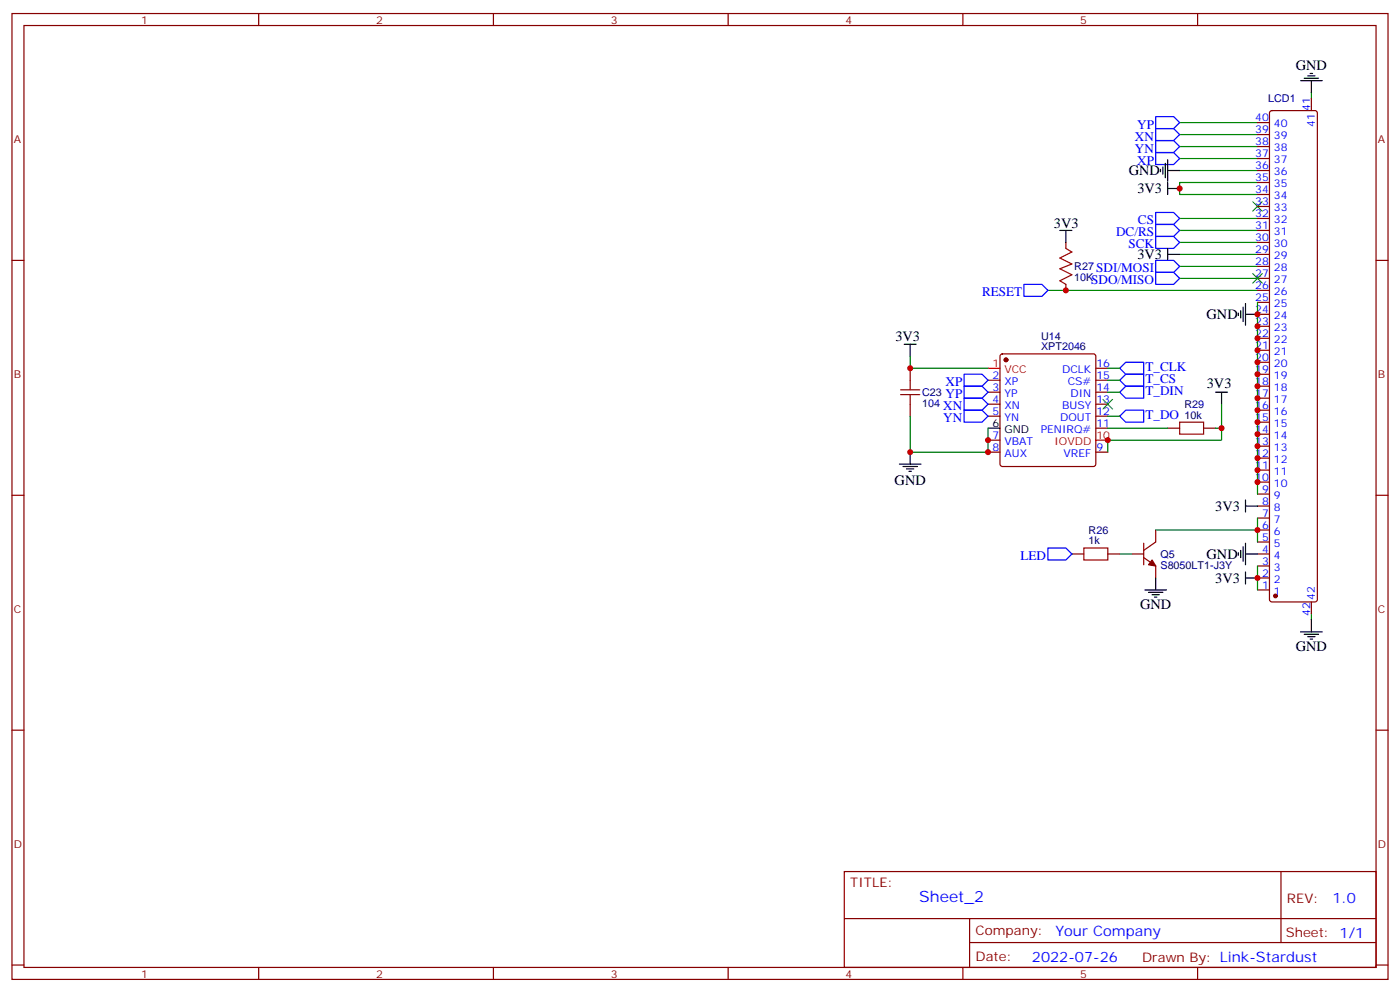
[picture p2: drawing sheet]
<svg xmlns="http://www.w3.org/2000/svg" width="412mm" height="292mm" viewBox="0 0 412 292" stroke-linecap="round" stroke-linejoin="round" font-family="sans-serif">
<g fill="none" stroke="#870000" stroke-width=".35">
<path d="M3.5 4h405.4v284.3h-405.4zM7.1 7.5h398.2v277.3h-398.2zM76.2 4v3.5M145.3 4v3.5M214.5 4v3.5M283.6 4v3.5M352.8 4v3.5M370.4 39.6h3.5M370.4 36.1h3.5M374.2 32.8l.4-.2h12.7l.5 .2 .3 .5v143.2l-.3 .5-.5 .2h-12.7l-.4-.2-.3-.5v-143.2zM386.3 29v3.6M370.4 57.3h3.5"/>
<path d="M370.4 53.7h3.5M370.4 50.2h3.5M370.4 46.7h3.5M370.4 43.1h3.5M3.5 76.7h3.6M314 71.4v1.7M370.4 78.4h3.5M370.4 74.9h3.5M370.4 71.4h3.5M370.4 67.8h3.5M370.4 64.3h3.5M370.4 60.8h3.5"/>
<path d="M405.3 76.7h3.6M314 83.7v1.8M370.4 99.6h3.5M370.4 96.1h3.5M370.4 92.5h3.5M370.4 89h3.5M370.4 85.5h3.5M370.4 82h3.5M268.1 108.4v3.5M268.1 119v3.5M291 111.9h3.6M291 115.5h3.6"/>
<path d="M291 119h3.6M294.8 104.4l.5-.2h26.8l.5 .2 .2 .5v31.7l-.2 .5-.5 .2h-26.8l-.5-.2-.2-.5v-31.7zM322.8 111.9h3.5M322.8 115.5h3.5M322.8 119h3.5M322.8 108.4h3.5M370.4 117.2h3.5M370.4 113.7h3.5M370.4 110.2h3.5M370.4 106.6h3.5M370.4 103.1h3.5M291 122.5h3.6"/>
<path d="M291 129.6h3.6M291 133.1h3.6M322.8 122.5h3.5M322.8 133.1h3.5M322.8 126h3.5M344 126h3.5M354.5 126h3.6M370.4 138.4h3.5M370.4 134.9h3.5M370.4 131.3h3.5M370.4 127.8h3.5M370.4 124.3h3.5"/>
<path d="M370.4 120.8h3.5M3.5 145.8h3.6M336.9 159.9v6.4M340.4 156v3.6l-3.5 2.4M370.4 159.6h3.5M370.4 156h3.5M370.4 152.5h3.5M370.4 149h3.5M370.4 145.5h3.5M370.4 141.9h3.5M405.3 145.8h3.6M315.7 163.1h3.6"/>
<path d="M326.3 163.1h3.5M333.4 163.1h3.5M336.9 164.1l3.5 2.5v3.5M370.4 173.7h3.5M370.4 170.1h3.5M370.4 166.6h3.5M370.4 163.1h3.5M386.3 177.2v3.5M3.5 214.9h3.6M405.3 214.9h3.6M248.7 256.6h156.6v28.2h-156.6zM377.3 256.6v20.9"/>
<path d="M248.7 270.4h156.5M285.6 277.5h119.6M285.6 270.4v14.1M3.5 284.1h3.6M76.2 284.8v3.5M145.3 284.8v3.5M214.5 284.8v3.5M283.6 284.8v3.5M352.8 284.8v3.5M405.3 284.1h3.6"/>
</g>
<g fill="none" stroke="#008700" stroke-width=".35">
<path d="M347.5 39.6h22.9M347.5 36.1h22.9M386.3 27.3v1.7M347.5 46.7h22.9M347.5 43.1h22.9M347.5 50.2h22.9M370.4 53.7h-22.9v3.6h22.9M347.5 67.8h22.9M347.5 64.3h22.9M347.5 78.4h22.9M347.5 74.9h22.9M347.5 71.4h22.9"/>
<path d="M308.7 85.5h61.7M347.5 82h22.9M370.4 89v56.5M268.1 104.9v3.5h22.9M326.3 108.4h3.5M326.3 111.9h3.5M326.3 115.5h3.5M359.8 119v7h-1.7M268.1 122.5v10.6h22.9v-7.1M326.3 122.5h3.5M326.3 126h17.7M359.8 126v3.6h-33.5v3.5"/>
<path d="M340.4 156h30M370.4 152.5v7.1M329.8 163.1h3.6M370.4 166.6v7.1M386.3 180.7v1.8"/>
</g>
<path d="M369 59.4l2.8 2.8M371.8 59.4l-2.8 2.8M369 80.5l2.8 2.9M371.8 80.5l-2.8 2.9M324.9 117.6l2.8 2.8M327.7 117.6l-2.8 2.8" fill="none" stroke="#3c3" stroke-width=".35"/>
<g fill="none" stroke="#000" stroke-width=".35">
<path d="M383.1 23.7h6.4M384.2 23h4.2M385.2 22.3h2.1M385.9 21.6h.7M386.3 23.7v3.6M341.8 49.8v.8M342.5 49.1v2.2M343.3 48.1v4.2M344 50.2h3.5M344 47v6.4M344 53.7v3.6M344 55.5h3.5"/>
<path d="M312.2 67.8h3.5M314 67.8v3.6M344 73.1v3.6M344 74.9h3.5M364.8 92.2v.7M365.5 91.5v2.1M366.2 90.4v4.3M366.9 89.4v6.3M366.9 92.5h3.5M266.3 101.4h3.6M268.1 101.4v3.5M358.1 115.5h3.5"/>
<path d="M359.8 115.5v3.5M264.9 136.6h6.4M266 137.3h4.2M267.1 138h2.1M267.8 138.7h.7M268.1 133.1v3.5M291 126h3.6M366.9 147.2v3.5M366.9 159.9v6.4M366.9 149h3.5M337.3 173.7h6.3M338.3 174.4h4.2"/>
<path d="M339.4 175.1h2.1M340.1 175.8h.7M340.4 170.1v3.6M364.8 162.7v.7M365.5 162v2.1M366.2 161v4.2M366.9 170.1h3.5M366.9 168.4v3.5M366.9 163.1h3.5M383.1 186h6.4M384.2 186.7h4.2M385.2 187.4h2.1"/>
<path d="M385.9 188.1h.7M386.3 182.5v3.5"/>
</g>
<g fill="#870000" stroke="#870000" stroke-width=".35">
<path d="M339.4 164.9l1 1.7-2.1-.3z"/>
<circle cx="375.7" cy="175.4" r=".53"/>
<circle cx="296.3" cy="105.9" r=".53"/>
</g>
<path d="M314 73.1l1.7 1.1-3.5 1.8 3.5 1.7-3.5 1.4 3.5 1.8-3.5 1.8 1.8 1M265.3 116.2h5.6M265.3 114.8h5.6M268.1 111.9v2.9M268.1 116.2v2.8M347.5 124.3h7v3.5h-7zM319.3 161.3h7v3.6h-7z" fill="none" stroke="#a10000" stroke-width=".35"/>
<g fill="none" stroke="#00f" stroke-width=".35">
<path d="M340.4 34.3h5.3l1.8 1.8-1.8 1.8h-5.3zM340.4 37.9h5.3l1.8 1.7-1.8 1.8h-5.3zM340.4 41.4h5.3l1.8 1.7-1.8 1.8h-5.3zM340.4 44.9h5.3l1.8 1.8-1.8 1.7h-5.3zM340.4 62.5h5.3l1.8 1.8-1.8 1.8h-5.3zM340.4 66.1h5.3l1.8 1.7-1.8 1.8h-5.3zM340.4 69.6h5.3l1.8 1.8-1.8 1.7h-5.3zM340.4 76.7h5.3l1.8 1.7-1.8 1.8h-5.3zM301.6 83.7h5.3l1.8 1.8-1.8 1.7h-5.3zM340.4 80.2h5.3l1.8 1.8-1.8 1.7h-5.3zM284 110.2h5.3l1.7 1.7-1.7 1.8h-5.3zM284 113.7h5.3l1.7 1.8-1.7 1.7h-5.3z"/>
<path d="M284 117.2h5.3l1.7 1.8-1.7 1.8h-5.3zM329.8 108.4l1.8-1.8h5.3v3.6h-5.3zM329.8 111.9l1.8-1.7h5.3v3.5h-5.3zM329.8 115.5l1.8-1.8h5.3v3.5h-5.3zM284 120.8h5.3l1.7 1.7-1.7 1.8h-5.3zM329.8 122.5l1.8-1.7h5.3v3.5h-5.3zM308.7 161.3h5.3l1.7 1.8-1.7 1.8h-5.3z"/>
</g>
<path d="M291 108.4h3.6M322.8 129.6h3.5" fill="none" stroke="#f00" stroke-width=".35"/>
<g fill="#c00">
<circle cx="370.4" cy="170.1" r=".88"/>
<circle cx="370.4" cy="156" r=".88"/>
<circle cx="347.5" cy="55.5" r=".88"/>
<circle cx="314" cy="85.5" r=".88"/>
<circle cx="370.4" cy="141.9" r=".88"/>
<circle cx="370.4" cy="138.4" r=".88"/>
<circle cx="370.4" cy="134.9" r=".88"/>
<circle cx="370.4" cy="131.3" r=".88"/>
<circle cx="370.4" cy="127.8" r=".88"/>
<circle cx="370.4" cy="124.3" r=".88"/>
<circle cx="370.4" cy="120.8" r=".88"/>
<circle cx="370.4" cy="117.2" r=".88"/>
<circle cx="370.4" cy="113.7" r=".88"/>
<circle cx="370.4" cy="110.2" r=".88"/>
<circle cx="370.4" cy="106.6" r=".88"/>
<circle cx="370.4" cy="103.1" r=".88"/>
<circle cx="370.4" cy="99.6" r=".88"/>
<circle cx="370.4" cy="96.1" r=".88"/>
<circle cx="370.4" cy="92.5" r=".88"/>
<circle cx="291" cy="129.6" r=".88"/>
<circle cx="291" cy="133.1" r=".88"/>
<circle cx="268.1" cy="108.4" r=".88"/>
<circle cx="268.1" cy="133.1" r=".88"/>
<circle cx="359.8" cy="126" r=".88"/>
<circle cx="326.3" cy="129.6" r=".88"/>
</g>
<text font-size="4.6" fill="#00f" x="270.8" y="265.6">Sheet_2</text>
<g font-size="4.2">
<text x="381.7" y="20.5">GND</text>
<text x="332.5" y="51.6">GND</text>
<text x="335.1" y="56.9">3V3</text>
<text x="310.4" y="67.1">3V3</text>
<text x="335.1" y="76.3">3V3</text>
<text x="355.4" y="93.9">GND</text>
<text x="263.8" y="100.2">3V3</text>
<text x="355.5" y="114.4">3V3</text>
<text x="263.5" y="142.7">GND</text>
<text x="358" y="150.4">3V3</text>
<text x="355.4" y="164.5">GND</text>
<text x="358" y="171.6">3V3</text>
<text x="335.8" y="179.3">GND</text>
<text x="381.7" y="191.7">GND</text>
</g>
<g font-size="4.2" fill="#00f">
<text x="392.5" y="265.8">1.0</text>
<text x="310.9" y="275.4">Your Company</text>
<text x="304" y="283.2">2022-07-26</text>
</g>
<g font-size="3.9" fill="#00f">
<text x="334.3" y="41.4">XN</text>
<text x="335" y="37.9">YP</text>
<text x="334.3" y="44.9">YN</text>
<text x="335" y="48.4">XP</text>
<text x="328.8" y="69.6">DC/RS</text>
<text x="335.2" y="66.1">CS</text>
<text x="332.4" y="73.1">SCK</text>
<text x="321.4" y="83.7">SDO/MISO</text>
<text x="322.9" y="80.2">SDI/MOSI</text>
<text x="289.3" y="87.2">RESET</text>
<text x="278.5" y="113.7">XP</text>
<text x="337.4" y="109.2">T_CLK</text>
<text x="337.4" y="112.8">T_CS</text>
<text x="278.5" y="117.2">YP</text>
<text x="337.4" y="116.3">T_DIN</text>
<text x="277.9" y="120.8">XN</text>
<text x="277.9" y="124.3">YN</text>
<text x="337.4" y="123.4">T_DO</text>
<text x="300.6" y="164.9">LED</text>
</g>
<g font-size="3.9" fill="#800">
<text x="250.5" y="261.2">TITLE:</text>
<text x="379.1" y="265.8">REV:</text>
<text x="287.4" y="275.4">Company:</text>
<text x="378.7" y="276">Sheet: 1/1</text>
<text x="287.4" y="283">Date:</text>
<text x="336.4" y="283.1">Drawn By: Link-Stardust</text>
</g>
<g font-size="3.2" fill="#800">
<text x="41.6" y="7">1</text>
<text x="110.8" y="7">2</text>
<text x="179.9" y="7">3</text>
<text x="249.1" y="7">4</text>
<text x="318.2" y="7">5</text>
<text x="4.1" y="42.1">A</text>
<text x="405.9" y="42.1">A</text>
<text x="4.1" y="111.2">B</text>
<text x="405.9" y="111.2">B</text>
<text x="4.1" y="180.4">C</text>
<text x="405.9" y="180.4">C</text>
<text x="4.1" y="249.5">D</text>
<text x="405.9" y="249.5">D</text>
<text x="41.6" y="287.8">1</text>
<text x="110.8" y="287.8">2</text>
<text x="179.9" y="287.8">3</text>
<text x="249.1" y="287.8">4</text>
<text x="318.2" y="287.8">5</text>
</g>
<g font-size="3.2" fill="#00f">
<text x="369.7" y="35.7">40</text>
<text x="385.9" y="32.6" transform="rotate(-90 385.9 32.6)">41</text>
<text x="369.7" y="39.3">39</text>
<text x="375.2" y="41">39</text>
<text x="375.2" y="37.5">40</text>
<text x="387.3" y="37.3" transform="rotate(-90 387.3 37.3)">41</text>
<text x="369.7" y="46.3">37</text>
<text x="369.7" y="42.8">38</text>
<text x="375.2" y="44.6">38</text>
<text x="369.7" y="53.4">35</text>
<text x="369.7" y="49.8">36</text>
<text x="375.2" y="51.6">36</text>
<text x="375.2" y="48.1">37</text>
<text x="369.7" y="56.9">34</text>
<text x="375.2" y="58.7">34</text>
<text x="375.2" y="55.1">35</text>
<text x="369.7" y="64">32</text>
<text x="369.7" y="60.4">33</text>
<text x="375.2" y="65.7">32</text>
<text x="375.2" y="62.2">33</text>
<text x="369.7" y="71">30</text>
<text x="369.7" y="67.5">31</text>
<text x="375.2" y="69.3">31</text>
<text x="369.7" y="74.5">29</text>
<text x="375.2" y="76.3">29</text>
<text x="375.2" y="72.8">30</text>
<text x="369.7" y="81.6">27</text>
<text x="369.7" y="78.1">28</text>
<text x="375.2" y="83.4">27</text>
<text x="375.2" y="79.8">28</text>
<text x="369.7" y="88.7">25</text>
<text x="369.7" y="85.1">26</text>
<text x="375.2" y="86.9">26</text>
<text x="369.7" y="95.7">23</text>
<text x="369.7" y="92.2">24</text>
<text x="375.2" y="93.9">24</text>
<text x="375.2" y="90.4">25</text>
<text x="369.7" y="99.2">22</text>
<text x="375.2" y="101">22</text>
<text x="375.2" y="97.5">23</text>
<text x="369.7" y="106.3">20</text>
<text x="369.7" y="102.8">21</text>
<text x="375.2" y="104.5">21</text>
<text x="292.4" y="111.6">2</text>
<text x="295.9" y="113.3">XP</text>
<text x="312.9" y="109.8">DCLK</text>
<text x="314.5" y="113.3">CS#</text>
<text x="323" y="111.6">15</text>
<text x="323" y="108.1">16</text>
<text x="369.7" y="113.3">18</text>
<text x="369.7" y="109.8">19</text>
<text x="375.2" y="111.6">19</text>
<text x="375.2" y="108.1">20</text>
<text x="292.4" y="115.1">3</text>
<text x="292.4" y="118.6">4</text>
<text x="295.9" y="116.9">YP</text>
<text x="315.3" y="116.9">DIN</text>
<text x="323" y="118.6">13</text>
<text x="323" y="115.1">14</text>
<text x="369.7" y="116.9">17</text>
<text x="375.2" y="118.6">17</text>
<text x="375.2" y="115.1">18</text>
<text x="292.4" y="122.2">5</text>
<text x="295.9" y="120.4">XN</text>
<text x="295.9" y="123.9">YN</text>
<text x="312.3" y="123.9">DOUT</text>
<text x="312.9" y="120.4">BUSY</text>
<text x="323" y="125.7">11</text>
<text x="323" y="122.2">12</text>
<text x="369.7" y="123.9">15</text>
<text x="369.7" y="120.4">16</text>
<text x="375.2" y="125.7">15</text>
<text x="375.2" y="122.2">16</text>
<text x="292.4" y="129.2">7</text>
<text x="295.9" y="131">VBAT</text>
<text x="306.6" y="127.5">PENIRQ#</text>
<text x="369.7" y="131">13</text>
<text x="369.7" y="127.5">14</text>
<text x="375.2" y="129.2">14</text>
<text x="292.4" y="132.8">8</text>
<text x="295.9" y="134.5">AUX</text>
<text x="313.3" y="134.5">VREF</text>
<text x="323" y="132.8">9</text>
<text x="369.7" y="134.5">12</text>
<text x="375.2" y="136.3">12</text>
<text x="375.2" y="132.8">13</text>
<text x="369.7" y="141.6">10</text>
<text x="369.7" y="138">11</text>
<text x="375.2" y="143.3">10</text>
<text x="375.2" y="139.8">11</text>
<text x="371.8" y="148.6">8</text>
<text x="371.8" y="145.1">9</text>
<text x="375.2" y="146.9">9</text>
<text x="371.8" y="155.7">6</text>
<text x="371.8" y="152.2">7</text>
<text x="375.2" y="153.9">7</text>
<text x="375.2" y="150.4">8</text>
<text x="371.8" y="159.2">5</text>
<text x="375.2" y="161">5</text>
<text x="375.2" y="157.4">6</text>
<text x="371.8" y="166.3">3</text>
<text x="371.8" y="162.7">4</text>
<text x="375.2" y="164.5">4</text>
<text x="371.8" y="173.3">1</text>
<text x="371.8" y="169.8">2</text>
<text x="375.2" y="171.6">2</text>
<text x="375.2" y="168">3</text>
<text x="375.2" y="175.1">1</text>
<text x="387.3" y="176.5" transform="rotate(-90 387.3 176.5)">42</text>
<text x="385.9" y="181.2" transform="rotate(-90 385.9 181.2)">42</text>
</g>
<g font-size="3.2" fill="#000080">
<text x="373.6" y="30.2">LCD1</text>
<text x="316.4" y="82.7">10K</text>
<text x="316.4" y="79.6">R27</text>
<text x="306.7" y="100">U14</text>
<text x="306.7" y="103.1">XPT2046</text>
<text x="271.6" y="119.8">104</text>
<text x="271.6" y="116.6">C23</text>
<text x="348.9" y="123.2">10k</text>
<text x="348.9" y="120.1">R29</text>
<text x="320.7" y="160.3">1k</text>
<text x="320.7" y="157.1">R26</text>
<text x="341.8" y="167.4">S8050LT1-J3Y</text>
<text x="341.8" y="164.3">Q5</text>
</g>
<g font-size="3.2" fill="#f00">
<text x="292.4" y="108.1">1</text>
<text x="295.9" y="109.8">VCC</text>
<text x="310.6" y="131">IOVDD</text>
<text x="323" y="129.2">10</text>
</g>
<g font-size="3.2">
<text x="292.4" y="125.7">6</text>
<text x="295.9" y="127.5">GND</text>
</g>
</svg>
